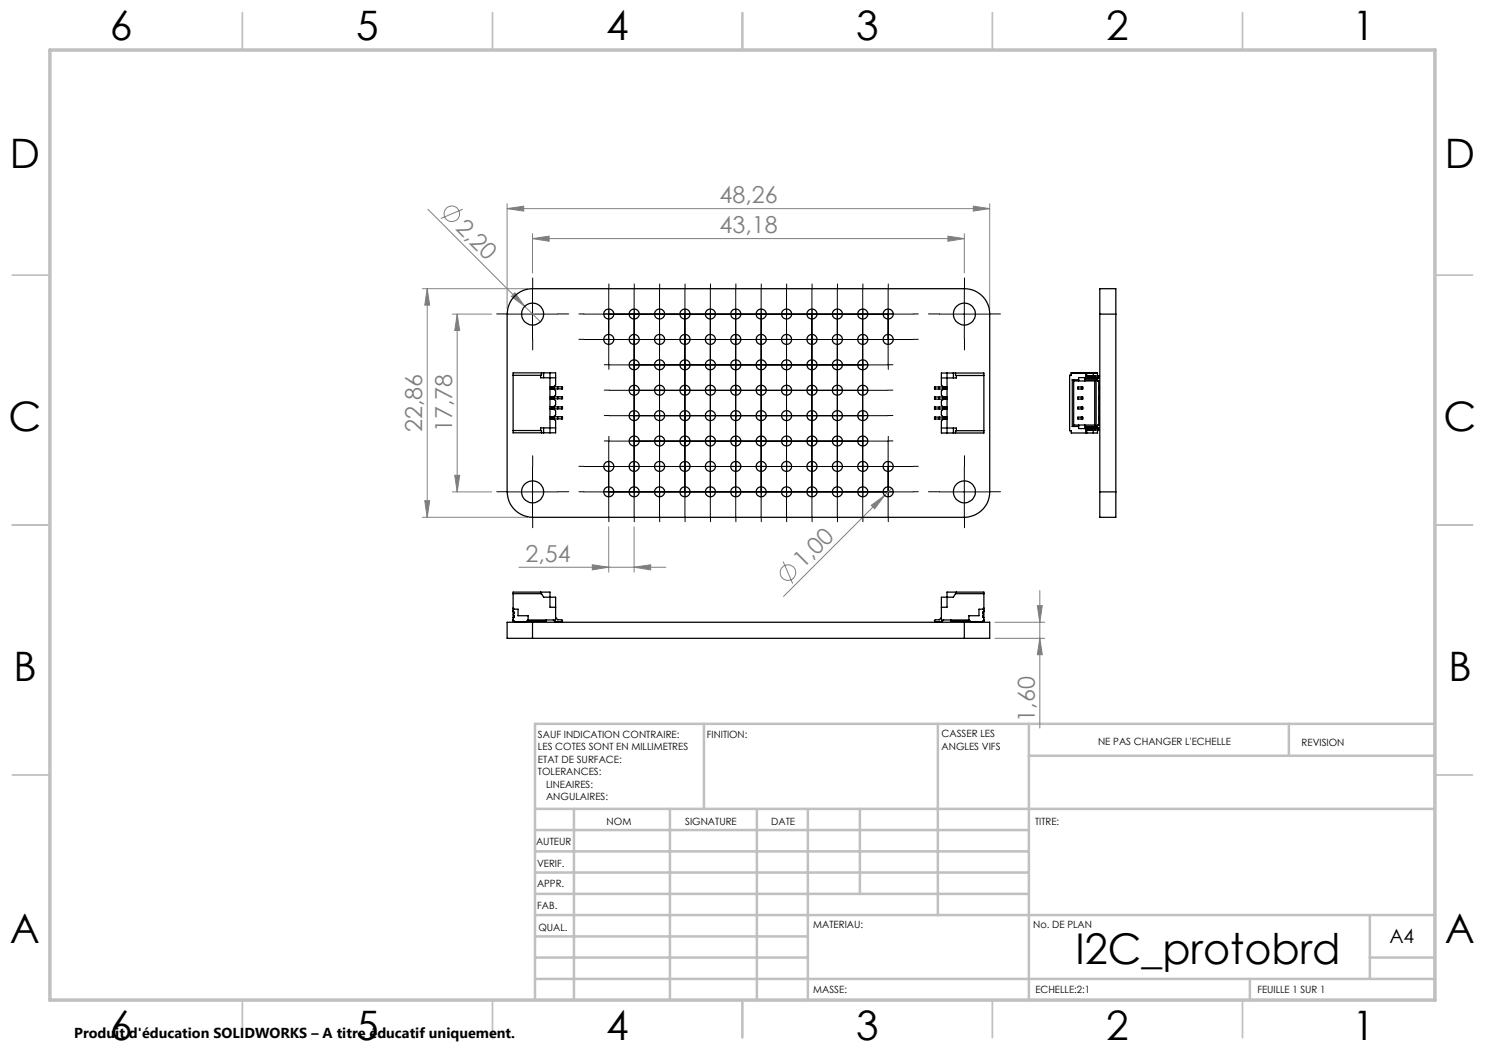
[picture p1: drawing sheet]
<svg xmlns="http://www.w3.org/2000/svg" width="297mm" height="210mm" viewBox="0 0 297 210" stroke-linecap="round" stroke-linejoin="round" font-family="sans-serif">
<g fill="none" stroke="#808080" stroke-width=".2">
<path d="M84.5 57.7h21M85.4 57.7l.5 3.3h-1zM85.4 57.7v45.8M85.6 41.9l19.4 19.4M92.6 41.8l-4.4 1.9M101.4 41.7l3.3-.5v1zM101.4 40.7v21.1M101.4 41.7h96.5M103 58.6l2 2.7-2.7-2zM106.5 47.7l3.3-.5v1.1zM106.5 46.7v7.9M106.5 47.7h86.4"/>
<path d="M189.6 47.2l3.3 .5-3.3 .6zM192.9 46.7v7.9M194.7 41.2l3.2 .5-3.2 .5zM197.9 40.7v21.1M90.5 62.8h7.8M91.4 62.8l.5 3.3h-1zM91.4 62.8v35.6M105 61.3l3.1 3.1M90.5 98.4h7.8M90.9 95.1h1l-.5 3.3zM176.9 99.1l-20.2 20.2M178.3 97.7l-1.4 1.4"/>
<path d="M84.5 103.5h21M84.9 100.1h1l-.5 3.4zM103.8 113.4h29.4M118.5 113l3.2 .4-3.2 .6zM121.7 105.4v9M126.8 113.4l3.3-.4v1zM126.8 105.4v9M156.6 112.3l1.9 4.4M174.2 101.1l2.7-2-2 2.7zM208 118.1v27.5M199 124.5h10M199 127.7h10"/>
<path d="M207.5 121.1h1l-.5 3.4zM208 127.7l.5 3.2h-1z"/>
<circle cx="90.4" cy="42.8" r="1.57"/>
<circle cx="157.6" cy="114.5" r="1.56"/>
</g>
<g fill="none" stroke="#000" stroke-width=".2" stroke-dasharray="30.5 1.3 1.3 1.3">
<path d="M106.5 57.8v-2.2M121.8 57.8v-1M126.9 57.8v-1M131.9 57.8v-1M137 57.8v-1M142.1 57.8v-1M147.2 57.8v-1M152.3 57.8v-1M157.3 57.8v-1M162.4 57.8v-1M167.5 57.8v-1M172.6 57.8v-1"/>
<path d="M177.7 57.8v-1M192.9 57.8v-2.2M101.5 62.8h-2.2M106.5 67.8v2.2M111.5 62.8h2.2M116.8 62.8h-1M116.8 67.9h-1M121.8 67.8v1M121.8 62.9v-1M121.8 72.9v1M121.9 73h-1M121.9 62.8h-1"/>
<path d="M121.9 78h-1M121.9 67.9h-1M126.8 62.8h1M126.8 67.9h1M126.9 68v-1M126.9 78v1M126.9 67.8v1M126.9 73v-1M126.9 78.1v-1M126.9 62.9v-1M126.9 72.9v1M126.9 78h-1"/>
<path d="M126.9 67.9h-1M126.9 73h-1M126.9 62.8h-1M131.9 73h1M131.9 62.8h1M131.9 78h1M131.9 67.9h1M131.9 73v-1M131.9 78.1v-1M131.9 62.9v-1M131.9 72.9v1M131.9 68v-1"/>
<path d="M131.9 78v1M131.9 67.8v1M132 67.9h-1M132 78h-1M132 73h-1M132 62.8h-1M136.9 78h1M136.9 67.9h1M136.9 73h1M136.9 62.8h1M137 62.9v-1M137 72.9v1"/>
<path d="M137 78.1v-1M137 73v-1M137 68v-1M137 78v1M137 67.8v1M137.1 78h-1M137.1 67.9h-1M137.1 73h-1M137.1 62.8h-1M142 67.9h1M142 78h1M142 73h1"/>
<path d="M142 62.8h1M142.1 78.1v-1M142.1 73v-1M142.1 62.9v-1M142.1 72.9v1M142.1 68v-1M142.1 78v1M142.1 67.8v1M142.2 62.8h-1M142.2 78h-1M142.2 73h-1M142.2 67.9h-1"/>
<path d="M147.1 78h1M147.1 67.9h1M147.1 73h1M147.1 62.8h1M147.2 78.1v-1M147.2 67.8v1M147.2 73v-1M147.2 68v-1M147.2 78v1M147.2 62.9v-1M147.2 72.9v1M147.3 78h-1"/>
<path d="M147.3 73h-1M147.3 67.9h-1M147.3 62.8h-1M152.2 62.8h1M152.2 78h1M152.2 73h1M152.2 67.9h1M152.3 73v-1M152.3 68v-1M152.3 78v1M152.3 78.1v-1M152.3 62.9v-1"/>
<path d="M152.3 72.9v1M152.3 67.8v1M152.3 78h-1M152.3 73h-1M152.3 67.9h-1M152.3 62.8h-1M157.3 78h1M157.3 73h1M157.3 67.9h1M157.3 62.8h1M157.3 73v-1M157.3 68v-1"/>
<path d="M157.3 78v1M157.3 62.9v-1M157.3 72.9v1M157.3 67.8v1M157.3 78.1v-1M157.4 62.8h-1M157.4 73h-1M157.4 78h-1M157.4 67.9h-1M162.3 78h1M162.3 73h1M162.3 67.9h1"/>
<path d="M162.3 62.8h1M162.4 67.8v1M162.4 68v-1M162.4 78v1M162.4 73v-1M162.4 62.9v-1M162.4 72.9v1M162.4 78.1v-1M162.5 73h-1M162.5 62.8h-1M162.5 67.9h-1M162.5 78h-1"/>
<path d="M167.4 62.8h1M167.4 73h1M167.4 78h1M167.4 67.9h1M167.5 68v-1M167.5 78v1M167.5 67.8v1M167.5 62.9v-1M167.5 72.9v1M167.5 73v-1M167.5 78.1v-1M167.6 62.8h-1"/>
<path d="M167.6 73h-1M167.6 67.9h-1M167.6 78h-1M172.5 73h1M172.5 62.8h1M172.5 67.9h1M172.5 78h1M172.6 67.8v1M172.6 68v-1M172.6 78v1M172.6 62.9v-1M172.6 72.9v1"/>
<path d="M172.6 73v-1M172.6 78.1v-1M172.7 62.8h-1M172.7 67.9h-1M177.6 62.8h1M177.6 73h1M177.6 67.9h1M177.6 78h1M177.7 67.8v1M177.7 62.9v-1M177.7 72.9v1M182.7 62.8h1"/>
<path d="M182.7 67.9h1M187.9 62.8h-2.2M192.9 67.8v2.2M197.9 62.8h2.2M101.5 98.4h-2.2M106.5 93.4v-2.2M111.5 98.4h2.2M116.8 98.4h-1M116.8 93.3h-1M121.8 93.4v-1M121.8 88.3v-1M121.8 98.3v1"/>
<path d="M121.9 88.2h-1M121.9 98.4h-1M121.9 93.3h-1M121.9 83.1h-1M126.8 98.4h1M126.8 93.3h1M126.9 83.2v-1M126.9 93.2v1M126.9 93.4v-1M126.9 88.3v-1M126.9 98.3v1M126.9 83v1"/>
<path d="M126.9 88.1v1M126.9 98.4h-1M126.9 93.3h-1M126.9 83.1h-1M126.9 88.2h-1M131.9 88.2h1M131.9 98.4h1M131.9 93.3h1M131.9 83.1h1M131.9 83v1M131.9 93.4v-1M131.9 88.3v-1"/>
<path d="M131.9 98.3v1M131.9 88.1v1M131.9 83.2v-1M131.9 93.2v1M132 93.3h-1M132 98.4h-1M132 83.1h-1M132 88.2h-1M136.9 98.4h1M136.9 93.3h1M136.9 83.1h1M136.9 88.2h1"/>
<path d="M137 88.3v-1M137 98.3v1M137 93.4v-1M137 88.1v1M137 83v1M137 83.2v-1M137 93.2v1M137.1 93.3h-1M137.1 88.2h-1M137.1 98.4h-1M137.1 83.1h-1M142 93.3h1"/>
<path d="M142 98.4h1M142 83.1h1M142 88.2h1M142.1 88.3v-1M142.1 98.3v1M142.1 83.2v-1M142.1 93.2v1M142.1 93.4v-1M142.1 88.1v1M142.1 83v1M142.2 83.1h-1M142.2 88.2h-1"/>
<path d="M142.2 98.4h-1M142.2 93.3h-1M147.1 93.3h1M147.1 88.2h1M147.1 98.4h1M147.1 83.1h1M147.2 88.1v1M147.2 83.2v-1M147.2 93.2v1M147.2 93.4v-1M147.2 88.3v-1M147.2 98.3v1"/>
<path d="M147.2 83v1M147.3 98.4h-1M147.3 93.3h-1M147.3 83.1h-1M147.3 88.2h-1M152.2 83.1h1M152.2 88.2h1M152.2 98.4h1M152.2 93.3h1M152.3 93.4v-1M152.3 88.3v-1M152.3 98.3v1"/>
<path d="M152.3 83v1M152.3 88.1v1M152.3 83.2v-1M152.3 93.2v1M152.3 98.4h-1M152.3 93.3h-1M152.3 83.1h-1M152.3 88.2h-1M157.3 98.4h1M157.3 93.3h1M157.3 83.1h1M157.3 88.2h1"/>
<path d="M157.3 83v1M157.3 93.4v-1M157.3 88.3v-1M157.3 98.3v1M157.3 88.1v1M157.3 83.2v-1M157.3 93.2v1M157.4 93.3h-1M157.4 98.4h-1M157.4 83.1h-1M157.4 88.2h-1M162.3 98.4h1"/>
<path d="M162.3 93.3h1M162.3 83.1h1M162.3 88.2h1M162.4 88.3v-1M162.4 98.3v1M162.4 93.4v-1M162.4 83v1M162.4 88.1v1M162.4 83.2v-1M162.4 93.2v1M162.5 93.3h-1M162.5 98.4h-1"/>
<path d="M162.5 83.1h-1M162.5 88.2h-1M167.4 93.3h1M167.4 98.4h1M167.4 83.1h1M167.4 88.2h1M167.5 88.3v-1M167.5 98.3v1M167.5 93.4v-1M167.5 83v1M167.5 88.1v1M167.5 83.2v-1"/>
<path d="M167.5 93.2v1M167.6 98.4h-1M167.6 93.3h-1M167.6 83.1h-1M167.6 88.2h-1M172.5 93.3h1M172.5 98.4h1M172.5 83.1h1M172.5 88.2h1M172.6 93.4v-1M172.6 88.3v-1M172.6 98.3v1"/>
<path d="M172.6 83v1M172.6 88.1v1M172.6 83.2v-1M172.6 93.2v1M172.7 98.4h-1M172.7 93.3h-1M177.6 98.4h1M177.6 93.3h1M177.6 83.1h1M177.6 88.2h1M177.7 93.4v-1M177.7 88.3v-1"/>
<path d="M177.7 98.3v1M182.7 98.4h1M182.7 93.3h1M187.9 98.4h-2.2M192.9 93.4v-2.2M197.9 98.4h2.2M106.5 103.4v2.2M121.8 103.4v1M126.9 103.4v1M131.9 103.4v1M137 103.4v1M142.1 103.4v1"/>
<path d="M147.2 103.4v1M152.3 103.4v1M157.3 103.4v1M162.4 103.4v1M167.5 103.4v1M172.6 103.4v1M177.7 103.4v1M192.9 103.4v2.2"/>
</g>
<g fill="none" stroke="#000" stroke-width=".2">
<path d="M106.5 57.8v10M121.7 57.8v15.1M126.8 57.8v45.6M131.9 57.8v45.6M137 57.8v45.6M142.1 57.8v45.6M147.1 57.8v45.6M152.2 57.8v45.6M157.3 57.8v45.6M162.4 57.8v45.6M167.5 57.8v45.6M172.5 57.8v45.6"/>
<path d="M177.6 57.8v15.1M192.9 57.8v10M101.5 62.8h10M116.8 62.8h65.8M116.8 67.9h65.8M121.8 78.1h55.8M121.8 73h55.8M187.9 62.8h10M101.5 98.4h10M106.5 93.4v10M116.8 98.4h65.8M116.8 93.3h65.8"/>
<path d="M121.7 88.3v15.1M121.8 83.1h55.8M121.8 88.2h55.8M177.6 88.3v15.1M187.9 98.4h10M192.9 93.4v10"/>
</g>
<g fill="none" stroke="#c0c0c0" stroke-width=".35">
<path d="M48.5 2.5v7.5M98.5 2.5v7.5M148.5 2.5v7.5M198.5 2.5v7.5M248.5 2.5v7.5M2.5 55h7.5M287 55h7.5M2.5 105h7.5M287 105h7.5M2.5 155h7.5M287 155h7.5M48.5 200v7.5"/>
<path d="M98.5 200v7.5M148.5 200v7.5M198.5 200v7.5M248.5 200v7.5"/>
</g>
<g fill="none" stroke="#c0c0c0" stroke-width=".5">
<path d="M140.8 144.8v17M187.6 144.8v38.2M205.8 144.8v55.2M205.8 151.2h81.2M257.8 144.8v6.4M287 144.8h-180v55.2M107 161.8h180M107 178.8h98.8M107 174.5h98.8M107 170.3h98.8M107 166h98.8M114.8 161.8v38.2"/>
<path d="M134 161.8v38.2M151.4 161.8v38.2M161.6 161.8v38.2M172 161.8v17M107 195.8h180M107 191.5h54.6M107 187.3h54.6M107 183h180M250 195.8v4.2M274 191.5h13M274 183v12.8"/>
</g>
<path d="M10 10h277v190h-277z" fill="none" stroke="#c0c0c0" stroke-width=".7"/>
<g fill="#808080">
<path d="M103 58.6l2 2.7-2.7-2z"/>
<path d="M174.2 101.1l2.7-2-2 2.7z"/>
<path d="M106.5 47.7l3.3-.5v1.1zM189.6 47.2l3.3 .5-3.3 .6zM118.5 113l3.2 .4-3.2 .6zM126.8 113.4l3.3-.4v1zM101.4 41.7l3.3-.5v1zM194.7 41.2l3.2 .5-3.2 .5z"/>
<path d="M91.4 62.8l.5 3.3h-1zM90.9 95.1h1l-.5 3.3zM85.4 57.7l.5 3.3h-1zM84.9 100.1h1l-.5 3.4zM207.5 121.1h1l-.5 3.4zM208 127.7l.5 3.2h-1z"/>
</g>
<g fill="none" stroke="#000" stroke-width=".25">
<path d="M102.7 59.4l.9-.8a4.8 4.8 0 0 1 2.9-.9h86.4a5 5 0 0 1 5 5.1v35.6a5.1 5.1 0 0 1-5 5.1h-86.4a5.2 5.2 0 0 1-5.1-5.1v-35.6l.4-1.8zM108.1 75.1v.5h3M108.3 74.6v.5h-5.7M108.7 74.6v1M110 77.8h.7M110 77.4h.7M110 79.8h.7M110 79.4h.7M110 74.6v12M110.2 77.4v.4M110.2 79.4v.4M110.5 77.4v.4"/>
<path d="M110.5 79.4v.4M110.7 77.4h.1M110.7 77.8h.1M110.7 79.4h.1M110.7 79.8h.1M110.7 77.4v.4M110.7 79.4v.4M110.7 77.4l.4-.4v-2.4h-8.5v12h8.5v-2.4l-.4-.4M110.7 79.8l.4 .4v.8l-.4 .4M110.7 77.8l.4 .4v.8l-.4 .4M110.8 77.8h1.5M110.8 77.4h1.5"/>
<path d="M110.8 77.4v.4M110.8 79.4v.4M110.8 79.8h1.5M110.8 79.4h1.5M111.5 77.4v.4M111.5 79.4v.4M112.3 77.4h.2v.4h-.2M112.3 79.4h.2v.4h-.2M112.3 77.4v.4M112.3 79.4v.4M187.1 77.4h-.2v.4h.2M187.1 79.4h-.2v.4h.2"/>
<path d="M187.1 77.4v.4M187.1 79.4v.4M187.1 77.8h1.5M187.1 77.4h1.5M187.1 79.8h1.5M187.1 79.4h1.5M187.9 77.4v.4M187.9 79.4v.4M188.6 77.8h.1M188.6 77.4h.1M188.6 79.8h.1M188.6 79.4h.1"/>
<path d="M188.6 77.4v.4M188.6 79.4v.4M188.7 77.4v.4M188.7 79.4v.4M188.7 77.8h.7M188.7 77.4h.7M188.7 79.8h.7M188.7 79.4h.7M188.7 77.4l-.4-.4v-2.4h8.5v12h-8.5v-2.4l.4-.4M188.7 77.8l-.4 .4v.8l.4 .4M188.7 79.8l-.4 .4v.8l.4 .4M188.9 77.4v.4"/>
<path d="M188.9 79.4v.4M189.2 77.4v.4M189.2 79.4v.4M189.4 74.6v12M190.7 74.6v1M191.1 74.6v.5h5.7M191.3 75.1v.5h-3M213.9 75.1h.3v-.5h5.3v1.6h.2M214.2 75.1h-.3v11h.3v.5h5.3v-1.6h.2v-8.8h-.2M214.2 74.6h5.3M214.5 75.9h1.2M214.5 75.9v9.4"/>
<path d="M214.5 75.9l.2 .3M214.7 76.2h4.2M214.7 76.2v8.8M214.9 74.6h.1M215.6 77.4h.9v.4h-.9zM215.6 79.4h.9v.4h-.9zM215.7 76.2v-.7h1.3v.7M216.3 77.4v.4M216.3 79.4v.4M217 75.9h2.2M217 74.6h.1M217.1 74.6v1h2.7"/>
<path d="M217.3 74.6v1M217.3 75.2h.5M217.6 75.2v.4M217.8 75.2h.1M217.8 75.2v.4M217.9 75.2v.4M217.9 75.2h.3M218.2 75.2h.1M218.2 75.2v.4M218.3 75.2h.1M218.3 75.2v.4M218.3 75.2h.2"/>
<path d="M218.5 75.2h.1M218.5 75.2v.4M218.6 75.2h.1M218.6 75.2v.4M218.7 74.6v.6M218.7 75.2v.4M218.7 75.2h.2M218.9 75.2h.1M218.9 75.2v.4M218.9 76.2v8.8M219 75.2h.9M219 75.2v.4"/>
<path d="M219.2 75.9l-.3 .3M219.2 75.9v9.4M219.3 75.6v.2l.2 .2M219.5 75.2h.3M219.7 77.4h.2l-.1 .4M219.7 79.4h.2l-.1 .4M219.7 77.8h.1M219.7 77.4h.1M219.7 79.8h.1M219.7 79.4h.1M219.8 75.2v.4M219.8 77.4h.1"/>
<path d="M219.8 79.4h.1M219.8 77.4v.4M219.8 79.4v.4M220 62.8v-5.1h3.2v5.1M220 62.8h3.2M220 62.8v35.6M223.2 62.8v35.6M102.6 86.1h5.7v.5M108.7 85.6v1M110 83.8h.7M110 81.4h.7M110 83.4h.7"/>
<path d="M110 81.8h.7M110.2 81.4v.4M110.2 83.4v.4M110.5 81.4v.4M110.5 83.4v.4M110.7 83.4h.1M110.7 83.8h.1M110.7 81.4h.1M110.7 81.8h.1M110.7 81.4v.4M110.7 83.4v.4M110.7 81.8l.4 .4v.8l-.4 .4"/>
<path d="M110.8 83.8h1.5M110.8 81.4h1.5M110.8 81.4v.4M110.8 83.4v.4M110.8 83.4h1.5M110.8 81.8h1.5M111.1 85.6h-3v.5M111.5 81.4v.4M111.5 83.4v.4M112.3 83.4h.2v.4h-.2M112.3 81.4h.2v.4h-.2M112.3 81.4v.4"/>
<path d="M112.3 83.4v.4M187.1 83.4h-.2v.4h.2M187.1 81.4h-.2v.4h.2M187.1 83.4h1.5M187.1 83.8h1.5M187.1 81.4v.4M187.1 83.4v.4M187.1 81.4h1.5M187.1 81.8h1.5M187.9 81.4v.4M187.9 83.4v.4M188.3 85.6h3v.5"/>
<path d="M188.6 83.4h.1M188.6 83.8h.1M188.6 81.4h.1M188.6 81.8h.1M188.6 81.4v.4M188.6 83.4v.4M188.7 83.4h.7M188.7 83.8h.7M188.7 81.4v.4M188.7 83.4v.4M188.7 81.4h.7M188.7 81.8h.7"/>
<path d="M188.7 81.8l-.4 .4v.8l.4 .4M188.9 81.4v.4M188.9 83.4v.4M189.2 81.4v.4M189.2 83.4v.4M190.7 85.6v1M196.8 86.1h-5.7v.5M214.5 85.3h1.2M214.7 85h4.2M214.7 85l-.2 .3M215.6 83.4h.9v.4h-.9zM215.6 81.4h.9v.4h-.9z"/>
<path d="M215.7 85v.7h1.3v-.7M216.3 81.4v.4M216.3 83.4v.4M217 85.3h2.2M217.3 86h.5M217.3 85.6v1M217.6 85.6v.4M217.8 86h.1M217.8 85.6v.4M217.9 86h.3M217.9 85.6v.4M218.2 86h.1"/>
<path d="M218.2 85.6v.4M218.3 86h.1M218.3 85.6v.4M218.3 86h.2M218.5 86h.1M218.5 85.6v.4M218.6 86h.1M218.6 85.6v.4M218.7 86v.6M218.7 86h.2M218.7 85.6v.4M218.9 86h.1"/>
<path d="M218.9 85.6v.4M218.9 85l.3 .3M219 86h.8M219 85.6v.4M219.5 85.2l-.2 .4M219.7 83.4h.2l-.1 .4M219.7 83.4h.1M219.7 83.8h.1M219.7 81.8h.1M219.8 85.6h.1M219.8 85.6h-2.7v1M219.8 85.6v.4"/>
<path d="M219.8 83.4h.1M219.8 81.4h.1M219.8 81.4v.4M219.8 83.4v.4M219.9 85.6l-.1 .4M219.9 81.4l-.1 .4M219.9 81.4h-.1M220 98.4v5.1h3.2v-5.1M220 98.4h3.2M102.6 118.7h5.7M108.1 118.4l.2 .3M108.3 118.7l.4 .7h2.4v4.6h-5.5"/>
<path d="M191.1 118.7l-.4 .7h-2.4v4.6h5.5M191.1 118.7h5.7M191.3 118.4l-.2 .3M102.6 124l.4 .3h2.2l.4-.3M102.6 122.3l.2 .1-.1 .4 .1 .7h-.2M102.6 121.6l.2 .2M102.8 121.8h.8v1.3h2v.9M102.8 121.8l-.2 .3M106.5 124.5h-5.1v3.2h5.1M106.5 124.5v3.2M106.5 124.5h86.4M106.5 127.7h86.4"/>
<path d="M109.2 124v.2h-3.8M111.1 123.5l.4 .5h.8a.19 .19 0 0 1 .2 .2 .19 .19 0 0 1-.2 .1h-1.3l-.3-.3M111.1 121.5h-1.1v-3.1h-7.4v5.8h.2M188.3 123.5l-.4 .5h-.8a.19 .19 0 0 0-.2 .2 .19 .19 0 0 0 .2 .1h1.3l.3-.3M188.3 121.5h1.1v-3.1h7.4v5.8h-.2M190.2 124v.2h3.8M192.9 124.5h5v3.2h-5M192.9 124.5v3.2M193.8 124l.4 .3h2.2l.4-.3M196.6 121.8l.2 .3M196.6 121.8h-.8v1.3h-2v.9M196.8 122.3l-.2 .1v1.1h.2"/>
<path d="M196.8 121.6l-.2 .2"/>
<circle cx="106.5" cy="62.8" r="2.19"/>
<circle cx="121.8" cy="62.8" r="1"/>
<circle cx="121.8" cy="67.9" r="1"/>
<circle cx="126.8" cy="62.8" r="1"/>
<circle cx="126.8" cy="73" r="1"/>
<circle cx="126.8" cy="78.1" r="1"/>
<circle cx="126.8" cy="67.9" r="1"/>
<circle cx="131.9" cy="62.8" r="1"/>
<circle cx="131.9" cy="73" r="1"/>
<circle cx="131.9" cy="78.1" r="1"/>
<circle cx="131.9" cy="67.9" r="1"/>
<circle cx="137" cy="62.8" r="1"/>
<circle cx="137" cy="73" r="1"/>
<circle cx="137" cy="78.1" r="1"/>
<circle cx="137" cy="67.9" r="1"/>
<circle cx="142.1" cy="62.8" r="1"/>
<circle cx="142.1" cy="73" r="1"/>
<circle cx="142.1" cy="78.1" r="1"/>
<circle cx="142.1" cy="67.9" r="1"/>
<circle cx="147.2" cy="62.8" r="1"/>
<circle cx="147.2" cy="73" r="1"/>
<circle cx="147.2" cy="78.1" r="1"/>
<circle cx="147.2" cy="67.9" r="1"/>
<circle cx="152.2" cy="62.8" r="1"/>
<circle cx="152.2" cy="73" r="1"/>
<circle cx="152.2" cy="78.1" r="1"/>
<circle cx="152.2" cy="67.9" r="1"/>
<circle cx="157.3" cy="62.8" r="1"/>
<circle cx="157.3" cy="73" r="1"/>
<circle cx="157.3" cy="78.1" r="1"/>
<circle cx="157.3" cy="67.9" r="1"/>
<circle cx="162.4" cy="62.8" r="1"/>
<circle cx="162.4" cy="73" r="1"/>
<circle cx="162.4" cy="78.1" r="1"/>
<circle cx="162.4" cy="67.9" r="1"/>
<circle cx="167.5" cy="62.8" r="1"/>
<circle cx="167.5" cy="73" r="1"/>
<circle cx="167.5" cy="78.1" r="1"/>
<circle cx="167.5" cy="67.9" r="1"/>
<circle cx="172.6" cy="62.8" r="1"/>
<circle cx="172.6" cy="73" r="1"/>
<circle cx="172.6" cy="78.1" r="1"/>
<circle cx="172.6" cy="67.9" r="1"/>
<circle cx="177.6" cy="62.8" r="1"/>
<circle cx="177.6" cy="67.9" r="1"/>
<circle cx="192.9" cy="62.8" r="2.19"/>
<circle cx="106.5" cy="98.4" r="2.19"/>
<circle cx="121.8" cy="98.4" r="1"/>
<circle cx="121.8" cy="93.3" r="1"/>
<circle cx="126.8" cy="83.1" r="1"/>
<circle cx="126.8" cy="93.3" r="1"/>
<circle cx="126.8" cy="98.4" r="1"/>
<circle cx="126.8" cy="88.2" r="1"/>
<circle cx="131.9" cy="83.1" r="1"/>
<circle cx="131.9" cy="98.4" r="1"/>
<circle cx="131.9" cy="88.2" r="1"/>
<circle cx="131.9" cy="93.3" r="1"/>
<circle cx="137" cy="83.1" r="1"/>
<circle cx="137" cy="98.4" r="1"/>
<circle cx="137" cy="93.3" r="1"/>
<circle cx="137" cy="88.2" r="1"/>
<circle cx="142.1" cy="83.1" r="1"/>
<circle cx="142.1" cy="93.3" r="1"/>
<circle cx="142.1" cy="88.2" r="1"/>
<circle cx="142.1" cy="98.4" r="1"/>
<circle cx="147.2" cy="83.1" r="1"/>
<circle cx="147.2" cy="98.4" r="1"/>
<circle cx="147.2" cy="88.2" r="1"/>
<circle cx="147.2" cy="93.3" r="1"/>
<circle cx="152.2" cy="83.1" r="1"/>
<circle cx="152.2" cy="88.2" r="1"/>
<circle cx="152.2" cy="98.4" r="1"/>
<circle cx="152.2" cy="93.3" r="1"/>
<circle cx="157.3" cy="83.1" r="1"/>
<circle cx="157.3" cy="93.3" r="1"/>
<circle cx="157.3" cy="98.4" r="1"/>
<circle cx="157.3" cy="88.2" r="1"/>
<circle cx="162.4" cy="83.1" r="1"/>
<circle cx="162.4" cy="98.4" r="1"/>
<circle cx="162.4" cy="93.3" r="1"/>
<circle cx="162.4" cy="88.2" r="1"/>
<circle cx="167.5" cy="83.1" r="1"/>
<circle cx="167.5" cy="98.4" r="1"/>
<circle cx="167.5" cy="93.3" r="1"/>
<circle cx="167.5" cy="88.2" r="1"/>
<circle cx="172.6" cy="83.1" r="1"/>
<circle cx="172.6" cy="93.3" r="1"/>
<circle cx="172.6" cy="98.4" r="1"/>
<circle cx="172.6" cy="88.2" r="1"/>
<circle cx="177.6" cy="93.3" r="1"/>
<circle cx="177.6" cy="98.4" r="1"/>
<circle cx="192.9" cy="98.4" r="2.19"/>
</g>
<text font-size="8.5" x="215.1" y="192.7">I2C_protobrd</text>
<g font-size="8.1">
<text x="22" y="8">6</text>
<text x="71.2" y="8">5</text>
<text x="121.2" y="8">4</text>
<text x="171.3" y="8">3</text>
<text x="221.3" y="8">2</text>
<text x="270.5" y="8">1</text>
<text x="2" y="33.6">D</text>
<text x="289" y="33.6">D</text>
<text x="1.7" y="86.1">C</text>
<text x="288.7" y="86.1">C</text>
<text x="2.7" y="136.1">B</text>
<text x="289.7" y="136.1">B</text>
<text x="2" y="188.6">A</text>
<text x="289" y="188.6">A</text>
<text x="22" y="208">6</text>
<text x="71.2" y="208">5</text>
<text x="121.2" y="208">4</text>
<text x="171.3" y="208">3</text>
<text x="221.3" y="208">2</text>
<text x="270.5" y="208">1</text>
</g>
<g font-size="4.7" fill="#808080">
<text x="143.9" y="40.7">48,26</text>
<text x="91" y="45.8" transform="rotate(45 91 45.8)">2,20</text>
<text x="143.9" y="46.7">43,18</text>
<text x="84.4" y="86.4" transform="rotate(-90 84.4 86.4)">22,86</text>
<text x="90.4" y="86.4" transform="rotate(-90 90.4 86.4)">17,78</text>
<text x="105.1" y="112.4">2,54</text>
<text x="160.6" y="113.9" transform="rotate(-45 160.6 113.9)">1,00</text>
<text x="207" y="144.3" transform="rotate(-90 207 144.3)">1,60</text>
</g>
<text font-size="3.9" x="277.9" y="188.5">A4</text>
<text font-size="2.9" x="14.9" y="207.6">Produit d'éducation SOLIDWORKS – A titre éducatif uniquement.</text>
<g font-size="2">
<text x="107.6" y="147.6">SAUF INDICATION CONTRAIRE:</text>
<text x="141.4" y="147.6">FINITION:</text>
<text x="188.3" y="147.5">CASSER LES</text>
<text x="188.3" y="150">ANGLES VIFS</text>
<text x="219.6" y="149">NE PAS CHANGER L'ECHELLE</text>
<text x="260.3" y="149.2">REVISION</text>
<text x="107.6" y="150.1">LES COTES SONT EN MILLIMETRES</text>
<text x="107.6" y="152.6">ETAT DE SURFACE:</text>
<text x="107.6" y="155.1">TOLERANCES:</text>
<text x="109.2" y="157.6">LINEAIRES:</text>
<text x="109.2" y="160.1">ANGULAIRES:</text>
<text x="121.3" y="165">NOM</text>
<text x="137" y="164.9">SIGNATURE</text>
<text x="154.2" y="164.9">DATE</text>
<text x="207" y="164.9">TITRE:</text>
<text x="107.2" y="169.1">AUTEUR</text>
<text x="107.4" y="173.3">VERIF.</text>
<text x="107.4" y="177.4">APPR.</text>
<text x="107.5" y="181.8">FAB.</text>
<text x="162.7" y="185.5">MATERIAU:</text>
<text x="206.6" y="185.5">No. DE PLAN</text>
<text x="107.7" y="186.1">QUAL.</text>
<text x="162.6" y="198.5">MASSE:</text>
<text x="207.1" y="198.6">ECHELLE:2:1</text>
<text x="251.5" y="198.6">FEUILLE 1 SUR 1</text>
</g>
</svg>
